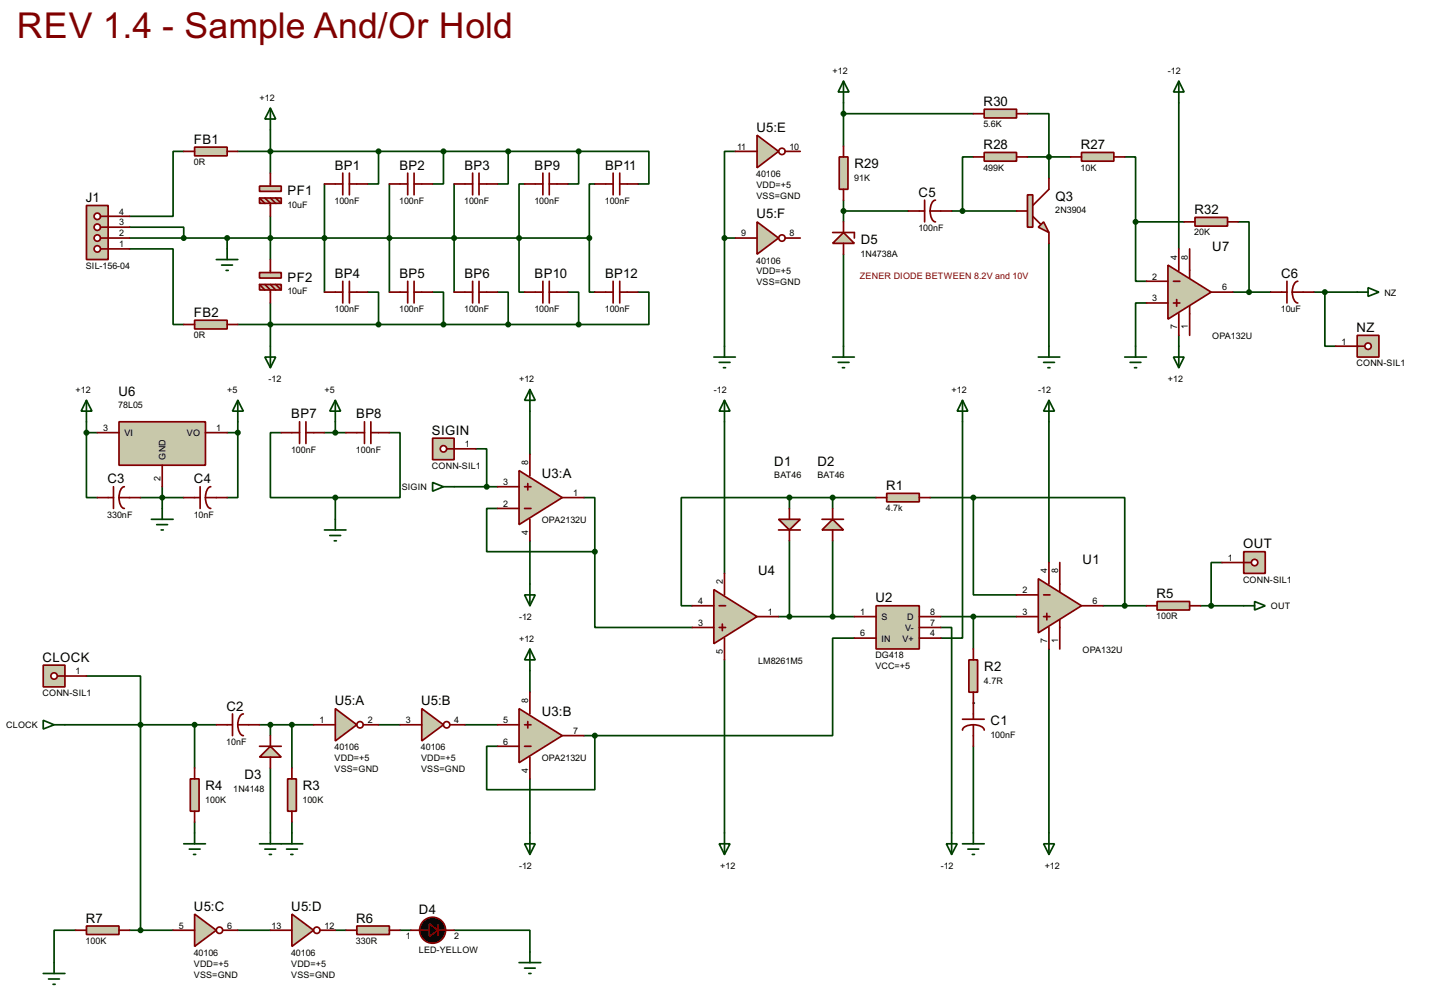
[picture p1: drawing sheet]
<svg xmlns="http://www.w3.org/2000/svg" width="338mm" height="234mm" viewBox="0 0 338 234" stroke-linecap="round" stroke-linejoin="round" font-family="sans-serif">
<path d="M205.8 116.9h-10.2v2.5" fill="none" stroke="#004000" stroke-width=".4"/>
<circle cx="228.6" cy="165.1" r=".2" fill="#004000"/>
<g fill="none" stroke="#004000" stroke-width=".4">
<path d="M43.2 35.6h-2.5v15.2h-10.2M55.9 35.6h80M63.5 30.5v10.2M88.9 35.6v7.6h-2.5M104.2 35.6v7.6h-2.6M119.4 35.6v7.6h-2.5M135.9 35.6v7.6h-2.5M135.9 35.6h16.5v7.6h-2.5M172.7 35.6h-2.5v20.3M198.1 24.2v10.1M198.1 26.7h30.5M228.6 36.9h-2.5v12.7"/>
<path d="M241.3 26.7h5.1v15.2M241.3 36.9h10.2M264.2 36.9h2.5v15.2M276.9 24.2v34.3M30.5 58.5h10.2v17.7h2.5M30.5 53.4h12.7v2.5M30.5 55.9h107.9M53.4 55.9v2.6M63.5 50.8v10.2M76.2 43.2v25.4M91.5 43.2v25.4M106.7 43.2v25.4"/>
<path d="M123.2 43.2h-1.3v25.4h1.3M138.4 55.9v12.7h1.3M139.7 43.2h-1.3v12.7M170.2 55.9h2.5M170.2 55.9v25.4M198.1 49.6h15.3M198.1 47v5.1M198.1 59.7v21.6M223.5 49.6h15.3M246.4 57.2v24.1M266.7 52.1v14h2.6M266.7 52.1h11.4"/>
<path d="M290.8 52.1h2.6v16.5M55.9 76.2h80M63.5 71.2v10.1M86.4 68.6h2.5v7.6M101.6 68.6h2.6v7.6M116.9 68.6h2.5v7.6M133.4 68.6h2.5v7.6M149.9 68.6h2.5v7.6h-16.5M269.3 71.2h-2.6v10.1M276.9 78.8v2.5M289.6 68.6h8.9M308.6 68.6h10.2"/>
<path d="M311.2 68.6v12.7h2.5M20.3 99.1v2.5M55.9 99.1v2.5M78.8 99.1v2.5M124.5 96.6v10.1M170.2 99.1v35.6M226.1 99.1v50.8h-5.1M246.4 99.1v33M20.3 101.6v15.3h2.6M20.3 101.6h2.6M33 116.9h10.2M38.1 114.3v5.1"/>
<path d="M53.4 101.6h2.5M55.9 101.6v15.3h-2.5M66.1 101.6h-2.6v15.3h15.3M76.2 101.6h5.1M78.8 116.9v5.1M91.5 101.6h2.5v15.3h-15.2M106.7 114.3h10.2M111.8 105.4h2.5v8.9M116.9 119.4h-2.6v10.2h25.4M137.2 116.9h2.5v12.7M185.4 116.9h-25.4v25.4h2.6M185.4 116.9h10.2"/>
<path d="M185.4 116.9v2.5M218.5 116.9h10.1M228.6 116.9h35.6v25.4M228.6 116.9v22.8h10.2M124.5 127v10.2M139.7 129.6v17.8h22.9M185.4 127v17.8M195.6 127v17.8M287 132.1h-2.5v10.2M20.3 158.8h12.7v59.7M124.5 157.5v5.1M170.2 155v40.6"/>
<path d="M182.9 144.8h17.8M200.7 149.9h-5.1v22.9h-55.9M221 147.4h2.5v48.2M221 144.8h17.8M228.6 144.8v7.6M246.4 152.4v43.2M259.1 142.3h10.2M282 142.3h10.1M15.3 170.2h35.5M45.7 170.2v10.2M61 170.2h12.7M63.5 170.2v2.6"/>
<path d="M68.6 170.2v10.2M88.9 170.2h5.1M109.2 170.2h7.7M137.2 172.8h2.5M139.7 172.8v12.7h-25.4v-10.2h2.6M228.6 175.3v20.3M45.7 193.1v2.5M63.5 180.4v15.2M68.6 193.1v2.5M124.5 182.9v12.7M17.8 218.5h-5.1v7.6M30.5 218.5h10.2"/>
<path d="M55.9 218.5h7.6M78.8 218.5h2.5M94 218.5h2.5M106.7 218.5h17.8v5.1"/>
</g>
<path d="M205.8 142.3h10.1v10.1h-10.1z" fill="#c8c8aa" stroke="#800000" stroke-width=".4"/>
<path d="M200.7 144.8h5.1M200.7 149.9h5.1M215.9 144.8h5.1M215.9 149.9h5.1M215.9 147.4h5.1" fill="none" stroke="#800000" stroke-width=".4"/>
<path d="M182.9 122h5.1l-2.6 2.5z" fill="#c8c8aa" stroke="#800000" stroke-width=".4"/>
<path d="M185.4 119.4v2.6M182.9 124.5h5.1M185.4 124.5v2.5" fill="none" stroke="#800000" stroke-width=".4"/>
<path d="M195.6 122l2.5 2.5h-5z" fill="#c8c8aa" stroke="#800000" stroke-width=".4"/>
<path d="M195.6 119.4v2.6M193.1 122h5M195.6 124.5v2.5" fill="none" stroke="#800000" stroke-width=".4"/>
<path d="M208.3 115.9h7.6v2h-7.6z" fill="#c8c8aa" stroke="#800000" stroke-width=".4"/>
<path d="M205.8 116.9h2.5M215.9 116.9h2.6" fill="none" stroke="#800000" stroke-width=".4"/>
<circle cx="195.5" cy="116.9" r=".5" fill="#004000" stroke="#004000" stroke-width=".4"/>
<path d="M227.6 155h2v7.6h-2z" fill="#c8c8aa" stroke="#800000" stroke-width=".4"/>
<path d="M228.6 152.4v2.6M226.1 168.9h5.1M228.6 170.2h-.6a2.03 2.03 0 0 0-1.9 1.3M228.6 170.2h.6a2.08 2.08 0 0 1 2 1.3M228.6 162.6v6.3M228.6 170.2v5.1" fill="none" stroke="#800000" stroke-width=".4"/>
<g fill="none" stroke="#004000" stroke-width=".4">
<path d="M170.2 94l1.3 2.6h-2.6zM170.2 94v5.1M226.1 94l1.2 2.6h-2.5zM226.1 94v5.1M246.4 94l1.3 2.6h-2.6zM246.4 94v5.1M168.9 198.2h2.6l-1.3 2.5zM170.2 195.6v5.1M222.3 198.2h2.5l-1.3 2.5zM223.5 195.6v5.1M226.1 198.2h5.1M227.3 199.4h2.6"/>
<path d="M228.6 195.6v2.6M245.1 198.2h2.6l-1.3 2.5zM246.4 195.6v5.1M228.4 200.7h.5"/>
</g>
<circle cx="195.5" cy="144.8" r=".5" fill="#004000" stroke="#004000" stroke-width=".4"/>
<path d="M121.9 110.5l10.2 6.4-10.2 6.3z" fill="#c8c8aa" stroke="#800000" stroke-width=".4"/>
<path d="M116.9 119.4h5M116.9 114.3h5M123.2 119.4h1.5M123.2 114.3h1.5M124 113.6v1.5M124.5 106.7v5.1M132.1 116.9h5.1M124.5 122v5" fill="none" stroke="#800000" stroke-width=".4"/>
<path d="M101.6 113.3l2.6 1-2.6 1.1zM104.2 114.3h2.5" fill="none" stroke="#004000" stroke-width=".4"/>
<path d="M121.9 166.4l10.2 6.4-10.2 6.3z" fill="#c8c8aa" stroke="#800000" stroke-width=".4"/>
<g fill="none" stroke="#800000" stroke-width=".4">
<path d="M50.8 170.2h3.8M54.6 167.7v5.1M55.9 170.2a2.37 2.37 0 0 0 1.3 2.6M55.9 170.2h5.1M57.2 167.7a2.33 2.33 0 0 0-1.3 2.5M116.9 175.3h5M116.9 170.2h5M123.2 175.3h1.5M123.2 170.2h1.5M124 169.5v1.5M124.5 162.6v5.1M124.5 177.8v5.1"/>
<path d="M132.1 172.8h5.1"/>
</g>
<circle cx="139.7" cy="172.8" r=".5" fill="#004000" stroke="#004000" stroke-width=".4"/>
<path d="M124.5 91.5l1.2 2.5h-2.5zM124.5 91.5v5.1M123.2 139.7h2.5l-1.2 2.6zM124.5 137.2v5.1M124.5 152.4l1.2 2.6h-2.5zM124.5 152.4v5.1M123.2 198.2h2.5l-1.2 2.5zM124.5 195.6v5.1" fill="none" stroke="#004000" stroke-width=".4"/>
<path d="M67.6 182.9h2v7.6h-2z" fill="#c8c8aa" stroke="#800000" stroke-width=".4"/>
<path d="M68.6 180.4v2.5M68.6 190.5v2.6" fill="none" stroke="#800000" stroke-width=".4"/>
<path d="M44.7 182.9h2.1v7.6h-2.1z" fill="#c8c8aa" stroke="#800000" stroke-width=".4"/>
<path d="M45.7 180.4v2.5M45.7 190.5v2.6" fill="none" stroke="#800000" stroke-width=".4"/>
<g fill="#004000" stroke="#004000" stroke-width=".4">
<circle cx="68.5" cy="170.2" r=".5"/>
<circle cx="45.7" cy="170.2" r=".5"/>
</g>
<g fill="none" stroke="#004000" stroke-width=".4">
<path d="M10.2 169.2l2.5 1-2.5 1zM12.7 170.2h2.6M43.2 198.2h5.1M44.5 199.4h2.5M45.7 195.6v2.6M61 198.2h10.1M62.2 199.4h2.6M63.5 195.6v2.6M67.3 199.4h2.6M68.6 195.6v2.6M45.5 200.7h.5M63.3 200.7h.5"/>
<path d="M68.3 200.7h.5"/>
</g>
<path d="M271.8 141.3h7.6v2h-7.6z" fill="#c8c8aa" stroke="#800000" stroke-width=".4"/>
<path d="M269.3 142.3h2.5M279.4 142.3h2.6" fill="none" stroke="#800000" stroke-width=".4"/>
<path d="M292.1 142.3h2.6M294.7 141.3l2.5 1-2.5 1z" fill="none" stroke="#004000" stroke-width=".4"/>
<path d="M78.8 166.4l5 3.8-5 3.8z" fill="#c8c8aa" stroke="#800000" stroke-width=".4"/>
<g fill="none" stroke="#800000" stroke-width=".4">
<path d="M73.7 170.2h5.1M85.4 170.2h3.5"/>
<circle cx="84.5" cy="170.2" r=".75"/>
</g>
<path d="M99.1 166.4l5.1 3.8-5.1 3.8z" fill="#c8c8aa" stroke="#800000" stroke-width=".4"/>
<g fill="none" stroke="#800000" stroke-width=".4">
<path d="M94 170.2h5.1M105.7 170.2h3.5"/>
<circle cx="104.9" cy="170.2" r=".75"/>
</g>
<path d="M28 99.1h20.3v10.2h-20.3z" fill="#c8c8aa" stroke="#800000" stroke-width=".4"/>
<g fill="none" stroke="#800000" stroke-width=".4">
<path d="M70.4 99.1v5.1M71.9 99.1v5.1M22.9 101.6h5.1M22.9 116.9h3.8M26.7 114.3v5.1M28 116.9v.6a2.08 2.08 0 0 0 1.2 1.9M28 116.9h5M29.2 114.3a2.35 2.35 0 0 0-1.2 2.6M38.1 109.3v5M43.2 116.9h3.8M47 114.3v5.1M48.3 116.9v.6a2.08 2.08 0 0 0 1.2 1.9"/>
<path d="M48.3 101.6h5.1M48.3 116.9h5.1M49.5 114.3a2.35 2.35 0 0 0-1.2 2.6M66.1 101.6h4.3M71.9 101.6h4.3"/>
</g>
<g fill="none" stroke="#004000" stroke-width=".4">
<path d="M63.5 25.4l1.3 2.6h-2.6zM63.5 25.4v5.1M53.4 58.5v2.5M50.8 61h5.1M52.1 62.3h2.5M53.1 63.5h.5M20.3 94l1.3 2.6h-2.5zM20.3 94v5.1M55.9 94l1.3 2.6h-2.6zM55.9 94v5.1M62.2 83.9h2.6l-1.3 2.5zM63.5 81.3v5.1"/>
<path d="M78.8 94l1.2 2.6h-2.5zM78.8 94v5.1M38.1 119.4v2.6M35.6 122h5.1M36.8 123.2h2.6M37.9 124.5h.5M76.2 124.5h5.1M77.5 125.8h2.5M78.5 127h.5M78.8 122v2.5"/>
</g>
<g fill="#004000" stroke="#004000" stroke-width=".4">
<circle cx="20.3" cy="101.6" r=".5"/>
<circle cx="38.1" cy="116.9" r=".5"/>
<circle cx="55.8" cy="101.6" r=".5"/>
</g>
<path d="M45.7 34.6h7.7v2h-7.7z" fill="#c8c8aa" stroke="#800000" stroke-width=".4"/>
<path d="M43.2 35.6h2.5M53.4 35.6h2.5" fill="none" stroke="#800000" stroke-width=".4"/>
<path d="M45.7 75.2h7.7v2.1h-7.7z" fill="#c8c8aa" stroke="#800000" stroke-width=".4"/>
<path d="M43.2 76.2h2.5M53.4 76.2h2.5" fill="none" stroke="#800000" stroke-width=".4"/>
<path d="M20.3 48.3h5.1v12.7h-5.1z" fill="#c8c8aa" stroke="#800000" stroke-width=".4"/>
<path d="M23.6 58.5h1.8" fill="none" stroke="#800000" stroke-width=".4"/>
<circle cx="22.8" cy="55.9" r=".75" fill="#feffff" stroke="#800000" stroke-width=".4"/>
<path d="M23.6 55.9h1.8" fill="none" stroke="#800000" stroke-width=".4"/>
<circle cx="22.8" cy="53.4" r=".75" fill="#feffff" stroke="#800000" stroke-width=".4"/>
<path d="M23.6 53.4h1.8" fill="none" stroke="#800000" stroke-width=".4"/>
<circle cx="22.8" cy="50.8" r=".75" fill="#feffff" stroke="#800000" stroke-width=".4"/>
<path d="M23.6 50.8h1.8" fill="none" stroke="#800000" stroke-width=".4"/>
<circle cx="22.8" cy="58.5" r=".75" fill="#feffff" stroke="#800000" stroke-width=".4"/>
<path d="M25.4 58.5h5.1M25.4 55.9h5.1M25.4 53.4h5.1M25.4 50.8h5.1" fill="none" stroke="#800000" stroke-width=".4"/>
<circle cx="43.1" cy="55.9" r=".5" fill="#004000" stroke="#004000" stroke-width=".4"/>
<g fill="#c8c8aa" stroke="#800000" stroke-width=".4">
<path d="M61 43.7h5.1v1.3h-5.1z"/>
<path d="M61 46.5h5.1v1.3h-5.1z"/>
</g>
<path d="M61 46.5l1.2 1.3M62.2 46.5l1.3 1.3v3M63.5 40.7v3M63.5 46.5l1.3 1.3M64.8 46.5l1.3 1.3" fill="none" stroke="#800000" stroke-width=".4"/>
<g fill="#004000" stroke="#004000" stroke-width=".4">
<circle cx="63.5" cy="35.6" r=".5"/>
<circle cx="63.5" cy="55.9" r=".5"/>
</g>
<g fill="#c8c8aa" stroke="#800000" stroke-width=".4">
<path d="M61 64h5.1v1.3h-5.1z"/>
<path d="M61 66.8h5.1v1.3h-5.1z"/>
</g>
<g fill="none" stroke="#800000" stroke-width=".4">
<path d="M76.2 43.2h4.3M80.5 40.7v5.1M82.1 40.7v5.1M82.1 43.2h4.3M91.5 43.2h4.3M95.8 40.7v5.1M97.3 43.2h4.3M97.3 40.7v5.1M106.7 43.2h4.3M111 40.7v5.1M112.5 43.2h4.4M112.5 40.7v5.1"/>
<path d="M61 66.8l1.2 1.3M62.2 66.8l1.3 1.3v3.1M63.5 61v3M63.5 66.8l1.3 1.3M64.8 66.8l1.3 1.3M76.2 68.6h4.3M80.5 66.1v5.1M82.1 66.1v5.1M82.1 68.6h4.3M91.5 68.6h4.3M95.8 66.1v5.1M97.3 66.1v5.1"/>
<path d="M97.3 68.6h4.3M106.7 68.6h4.3M111 66.1v5.1M112.5 66.1v5.1M112.5 68.6h4.4"/>
</g>
<g fill="#004000" stroke="#004000" stroke-width=".4">
<circle cx="63.5" cy="76.2" r=".5"/>
<circle cx="106.6" cy="55.9" r=".5"/>
<circle cx="91.4" cy="55.9" r=".5"/>
<circle cx="76.2" cy="55.9" r=".5"/>
<circle cx="88.9" cy="35.6" r=".5"/>
<circle cx="104.1" cy="35.6" r=".5"/>
<circle cx="119.3" cy="35.6" r=".5"/>
<circle cx="104.1" cy="76.2" r=".5"/>
<circle cx="119.3" cy="76.2" r=".5"/>
<circle cx="88.9" cy="76.2" r=".5"/>
<circle cx="53.3" cy="55.9" r=".5"/>
</g>
<path d="M45.7 214.7l5.1 3.8-5.1 3.8z" fill="#c8c8aa" stroke="#800000" stroke-width=".4"/>
<g fill="none" stroke="#800000" stroke-width=".4">
<path d="M40.7 218.5h5M52.3 218.5h3.6"/>
<circle cx="51.5" cy="218.5" r=".75"/>
</g>
<circle cx="33" cy="170.2" r=".5" fill="#004000" stroke="#004000" stroke-width=".4"/>
<path d="M68.6 214.7l5.1 3.8-5.1 3.8z" fill="#c8c8aa" stroke="#800000" stroke-width=".4"/>
<g fill="none" stroke="#800000" stroke-width=".4">
<path d="M63.5 218.5h5.1M75.2 218.5h3.6M96.5 218.5h4.4M102.9 218.5h3.8M102.9 217.2v2.5"/>
<circle cx="74.4" cy="218.5" r=".75"/>
</g>
<g fill="#000" stroke="#800000" stroke-width=".4">
<path d="M100.9 217l2 1.5-2 1.5z"/>
<circle cx="101.6" cy="218.5" r="3.1"/>
</g>
<path d="M121.9 226.1h5.1M123.2 227.4h2.5M124.2 228.6h.5M124.5 223.6v2.5" fill="none" stroke="#004000" stroke-width=".4"/>
<path d="M83.8 217.5h7.7v2h-7.7z" fill="#c8c8aa" stroke="#800000" stroke-width=".4"/>
<path d="M81.3 218.5h2.5M91.5 218.5h2.5" fill="none" stroke="#800000" stroke-width=".4"/>
<path d="M20.3 217.5h7.7v2h-7.7z" fill="#c8c8aa" stroke="#800000" stroke-width=".4"/>
<path d="M17.8 218.5h2.5M28 218.5h2.5" fill="none" stroke="#800000" stroke-width=".4"/>
<circle cx="33" cy="218.5" r=".5" fill="#004000" stroke="#004000" stroke-width=".4"/>
<path d="M10.2 228.6h5.1M11.4 229.9h2.6M12.5 231.2h.5M12.7 226.1v2.5" fill="none" stroke="#004000" stroke-width=".4"/>
<path d="M177.8 31.8l5.1 3.8-5.1 3.8z" fill="#c8c8aa" stroke="#800000" stroke-width=".4"/>
<g fill="none" stroke="#800000" stroke-width=".4">
<path d="M172.7 35.6h5.1M184.4 35.6h3.6"/>
<circle cx="183.6" cy="35.6" r=".75"/>
</g>
<path d="M177.8 52.1l5.1 3.8-5.1 3.8z" fill="#c8c8aa" stroke="#800000" stroke-width=".4"/>
<g fill="none" stroke="#800000" stroke-width=".4">
<path d="M172.7 55.9h5.1M184.4 55.9h3.6"/>
<circle cx="183.6" cy="55.9" r=".75"/>
</g>
<path d="M167.7 83.9h5M168.9 85.1h2.6M169.9 86.4h.5M170.2 81.3v2.6" fill="none" stroke="#004000" stroke-width=".4"/>
<circle cx="170.1" cy="55.9" r=".5" fill="#004000" stroke="#004000" stroke-width=".4"/>
<path d="M167.7 138.5l10.1 6.3-10.1 6.4z" fill="#c8c8aa" stroke="#800000" stroke-width=".4"/>
<path d="M170.2 134.7v5M162.6 142.3h5.1M162.6 147.4h5.1M168.9 142.3h1.5M168.9 147.4h1.5M169.7 146.6v1.5M170.2 149.9v5.1M177.8 144.8h5.1" fill="none" stroke="#800000" stroke-width=".4"/>
<g fill="#004000" stroke="#004000" stroke-width=".4">
<circle cx="185.4" cy="144.8" r=".5"/>
<circle cx="185.4" cy="116.9" r=".5"/>
<circle cx="139.7" cy="129.6" r=".5"/>
</g>
<path d="M243.9 135.9l10.1 6.4-10.1 6.3z" fill="#c8c8aa" stroke="#800000" stroke-width=".4"/>
<path d="M238.8 139.7h5.1M245.1 139.7h1.5M246.4 132.1v5.1M248.9 132.1v6.9M238.8 144.8h5.1M245.1 144.8h1.5M245.9 144.1v1.5M246.4 147.4v5M248.9 145.6v6.8M254 142.3h5.1" fill="none" stroke="#800000" stroke-width=".4"/>
<g fill="#004000" stroke="#004000" stroke-width=".4">
<circle cx="264.1" cy="142.3" r=".5"/>
<circle cx="228.6" cy="144.8" r=".5"/>
<circle cx="228.6" cy="116.9" r=".5"/>
</g>
<path d="M61 177.8l2.5-2.5 2.6 2.5z" fill="#c8c8aa" stroke="#800000" stroke-width=".4"/>
<g fill="none" stroke="#800000" stroke-width=".4">
<path d="M123.2 43.2h4.3M127.5 40.7v5.1M129 40.7v5.1M129 43.2h4.4M139.7 43.2h4.3M144 40.7v5.1M145.6 43.2h4.3M145.6 40.7v5.1M213.4 49.6h3.8M217.2 47v5.1M218.5 49.6v.6a2.08 2.08 0 0 0 1.2 1.9M218.5 49.6h5"/>
<path d="M219.7 47a2.31 2.31 0 0 0-1.2 2.6M123.2 68.6h4.3M127.5 66.1v5.1M129 66.1v5.1M129 68.6h4.4M139.7 68.6h4.3M144 66.1v5.1M145.6 68.6h4.3M145.6 66.1v5.1M85.6 99.1v5.1M87.1 99.1v5.1M81.3 101.6h4.3"/>
<path d="M87.1 101.6h4.4M61 175.3h5.1M63.5 172.8v2.5M63.5 177.8v2.6"/>
</g>
<g fill="#004000" stroke="#004000" stroke-width=".4">
<circle cx="63.5" cy="170.2" r=".5"/>
<circle cx="78.7" cy="101.6" r=".5"/>
<circle cx="78.7" cy="116.9" r=".5"/>
<circle cx="121.9" cy="55.9" r=".5"/>
<circle cx="135.9" cy="35.6" r=".5"/>
<circle cx="138.4" cy="55.9" r=".5"/>
<circle cx="135.9" cy="76.2" r=".5"/>
</g>
<path d="M198.1 19.1l1.3 2.5h-2.5zM198.1 19.1v5.1M243.9 83.9h5M245.1 85.1h2.6M246.1 86.4h.5M246.4 81.3v2.6" fill="none" stroke="#004000" stroke-width=".4"/>
<path d="M231.2 35.8h7.6v2.1h-7.6z" fill="#c8c8aa" stroke="#800000" stroke-width=".4"/>
<path d="M228.6 36.9h2.6M238.8 36.9h2.5M298.5 68.6h3.8M302.3 66.1v5.1M303.5 68.6a2.37 2.37 0 0 0 1.3 2.6M303.5 68.6h5.1M304.8 66.1a2.33 2.33 0 0 0-1.3 2.5" fill="none" stroke="#800000" stroke-width=".4"/>
<circle cx="246.3" cy="36.9" r=".5" fill="#004000" stroke="#004000" stroke-width=".4"/>
<path d="M318.8 68.6h2.5M321.3 67.6l2.6 1-2.6 1z" fill="none" stroke="#004000" stroke-width=".4"/>
<path d="M197.1 36.9h2.1v7.6h-2.1z" fill="#c8c8aa" stroke="#800000" stroke-width=".4"/>
<path d="M198.1 34.3v2.6M198.1 44.5v2.5" fill="none" stroke="#800000" stroke-width=".4"/>
<path d="M231.2 25.7h7.6v2h-7.6z" fill="#c8c8aa" stroke="#800000" stroke-width=".4"/>
<path d="M228.6 26.7h2.6M238.8 26.7h2.5" fill="none" stroke="#800000" stroke-width=".4"/>
<path d="M243.9 53.4l1.2-1.3 1.3 2.5z" fill="#c8c8aa" stroke="#800000" stroke-width=".4"/>
<path d="M241.3 45.8h1.3v7.6h-1.3z" fill="#c8c8aa" stroke="#800000" stroke-width=".4"/>
<path d="M238.8 49.6h2.5M242.6 50.8l1.8 1.8M246.4 41.9v2.6l-3.8 3.8M246.4 54.6v2.6" fill="none" stroke="#800000" stroke-width=".4"/>
<circle cx="226" cy="49.6" r=".5" fill="#004000" stroke="#004000" stroke-width=".4"/>
<path d="M195.6 83.9h5.1M196.9 85.1h2.5M197.9 86.4h.5M198.1 81.3v2.6" fill="none" stroke="#004000" stroke-width=".4"/>
<path d="M195.6 57.2l2.5-2.6 2.6 2.6z" fill="#c8c8aa" stroke="#800000" stroke-width=".4"/>
<path d="M195.6 54.6h5.1v1.3M198.1 52.1v2.5M198.1 57.2v2.5" fill="none" stroke="#800000" stroke-width=".4"/>
<g fill="#004000" stroke="#004000" stroke-width=".4">
<circle cx="198.1" cy="49.6" r=".5"/>
<circle cx="198.1" cy="26.7" r=".5"/>
</g>
<path d="M254 35.8h7.6v2.1h-7.6z" fill="#c8c8aa" stroke="#800000" stroke-width=".4"/>
<path d="M251.5 36.9h2.5M261.6 36.9h2.6" fill="none" stroke="#800000" stroke-width=".4"/>
<path d="M264.2 83.9h5.1M265.4 85.1h2.6M266.5 86.4h.5M266.7 81.3v2.6" fill="none" stroke="#004000" stroke-width=".4"/>
<path d="M280.7 51.1h7.6v2h-7.6z" fill="#c8c8aa" stroke="#800000" stroke-width=".4"/>
<path d="M278.1 52.1h2.6M288.3 52.1h2.5" fill="none" stroke="#800000" stroke-width=".4"/>
<path d="M276.9 19.1l1.2 2.5h-2.5zM276.9 19.1v5.1M275.6 83.9h2.5l-1.2 2.5zM276.9 81.3v5.1" fill="none" stroke="#004000" stroke-width=".4"/>
<path d="M318.8 78.8h5.1v5.1h-5.1z" fill="#c8c8aa" stroke="#800000" stroke-width=".4"/>
<path d="M318.8 81.3h1.8" fill="none" stroke="#800000" stroke-width=".4"/>
<circle cx="321.3" cy="81.3" r=".75" fill="#feffff" stroke="#800000" stroke-width=".4"/>
<path d="M313.7 81.3h5.1" fill="none" stroke="#800000" stroke-width=".4"/>
<circle cx="311.1" cy="68.6" r=".5" fill="#004000" stroke="#004000" stroke-width=".4"/>
<path d="M10.2 156.2h5.1v5.1h-5.1z" fill="#c8c8aa" stroke="#800000" stroke-width=".4"/>
<path d="M13.5 158.8h1.8" fill="none" stroke="#800000" stroke-width=".4"/>
<circle cx="12.7" cy="158.8" r=".75" fill="#feffff" stroke="#800000" stroke-width=".4"/>
<path d="M15.3 158.8h5" fill="none" stroke="#800000" stroke-width=".4"/>
<path d="M101.6 102.9h5.1v5.1h-5.1z" fill="#c8c8aa" stroke="#800000" stroke-width=".4"/>
<path d="M104.9 105.4h1.8" fill="none" stroke="#800000" stroke-width=".4"/>
<circle cx="104.1" cy="105.4" r=".75" fill="#feffff" stroke="#800000" stroke-width=".4"/>
<path d="M106.7 105.4h5.1" fill="none" stroke="#800000" stroke-width=".4"/>
<circle cx="114.3" cy="114.3" r=".5" fill="#004000" stroke="#004000" stroke-width=".4"/>
<path d="M292.1 129.6h5.1v5.1h-5.1z" fill="#c8c8aa" stroke="#800000" stroke-width=".4"/>
<path d="M292.1 132.1h1.8" fill="none" stroke="#800000" stroke-width=".4"/>
<circle cx="294.6" cy="132.1" r=".75" fill="#feffff" stroke="#800000" stroke-width=".4"/>
<path d="M287 132.1h5.1" fill="none" stroke="#800000" stroke-width=".4"/>
<circle cx="284.4" cy="142.3" r=".5" fill="#004000" stroke="#004000" stroke-width=".4"/>
<path d="M274.3 62.3l10.2 6.3-10.2 6.4z" fill="#c8c8aa" stroke="#800000" stroke-width=".4"/>
<path d="M276.9 58.5v5M279.4 58.5v6.8M269.3 66.1h5M269.3 71.2h5M275.6 66.1h1.5M275.6 71.2h1.5M276.4 70.4v1.5M276.9 73.7v5.1M279.4 71.9v6.9M284.5 68.6h5.1" fill="none" stroke="#800000" stroke-width=".4"/>
<g fill="#004000" stroke="#004000" stroke-width=".4">
<circle cx="266.7" cy="52.1" r=".5"/>
<circle cx="293.3" cy="68.6" r=".5"/>
</g>
<text font-size="9.4" fill="#800000" x="3.9" y="8.9">REV 1.4 - Sample And/Or Hold</text>
<g font-size="3.5">
<text x="231" y="24.8">R30</text>
<text x="45.6" y="33.8">FB1</text>
<text x="177.7" y="31">U5:E</text>
<text x="231" y="35">R28</text>
<text x="253.9" y="35">R27</text>
<text x="78.6" y="39.9">BP1</text>
<text x="93.8" y="39.9">BP2</text>
<text x="109.1" y="39.9">BP3</text>
<text x="125.6" y="39.9">BP9</text>
<text x="142.1" y="39.9">BP11</text>
<text x="200.7" y="39.5">R29</text>
<text x="20.2" y="47.4">J1</text>
<text x="67.6" y="45.9">PF1</text>
<text x="215.8" y="46.2">C5</text>
<text x="247.9" y="47.2">Q3</text>
<text x="177.7" y="51.3">U5:F</text>
<text x="280.5" y="50.2">R32</text>
<text x="202.2" y="57.3">D5</text>
<text x="284.7" y="58.9">U7</text>
<text x="78.6" y="65.3">BP4</text>
<text x="93.8" y="65.3">BP5</text>
<text x="109.1" y="65.3">BP6</text>
<text x="125.6" y="65.3">BP10</text>
<text x="142.1" y="65.3">BP12</text>
<text x="300.9" y="65.3">C6</text>
<text x="67.6" y="66.2">PF2</text>
<text x="45.6" y="74.4">FB2</text>
<text x="318.6" y="78">NZ</text>
<text x="27.8" y="92.9">U6</text>
<text x="68.4" y="98.2">BP7</text>
<text x="83.7" y="98.2">BP8</text>
<text x="101.5" y="102.1">SIGIN</text>
<text x="25.3" y="113.5">C3</text>
<text x="45.6" y="113.5">C4</text>
<text x="127.3" y="112.3">U3:A</text>
<text x="181.9" y="109.4">D1</text>
<text x="192" y="109.4">D2</text>
<text x="208.1" y="115.1">R1</text>
<text x="292" y="128.8">OUT</text>
<text x="178.1" y="135.1">U4</text>
<text x="254.3" y="132.6">U1</text>
<text x="205.6" y="141.5">U2</text>
<text x="271.6" y="140.5">R5</text>
<text x="10" y="155.4">CLOCK</text>
<text x="231.2" y="157.7">R2</text>
<text x="53.2" y="166.9">C2</text>
<text x="78.6" y="165.6">U5:A</text>
<text x="98.9" y="165.6">U5:B</text>
<text x="127.3" y="168.1">U3:B</text>
<text x="232.7" y="170.4">C1</text>
<text x="48.3" y="185.6">R4</text>
<text x="57.4" y="183.1">D3</text>
<text x="71.1" y="185.6">R3</text>
<text x="45.6" y="213.9">U5:C</text>
<text x="68.4" y="213.9">U5:D</text>
<text x="98.4" y="214.6">D4</text>
<text x="20.2" y="216.7">R7</text>
<text x="83.7" y="216.7">R6</text>
</g>
<g font-size="2.4">
<text x="195.6" y="17.3">+12</text>
<text x="274.3" y="17.3">-12</text>
<text x="61" y="23.6">+12</text>
<text x="231" y="29.9">5.6K</text>
<text x="173.1" y="35.2">11</text>
<text x="185.4" y="35.2">10</text>
<text x="45.5" y="38.8">0R</text>
<text x="177.6" y="41.6">40106</text>
<text x="231" y="40.1">499K</text>
<text x="253.8" y="40.1">10K</text>
<text x="78.6" y="48">100nF</text>
<text x="93.8" y="48">100nF</text>
<text x="109" y="48">100nF</text>
<text x="125.5" y="48">100nF</text>
<text x="142.1" y="48">100nF</text>
<text x="177.6" y="44.1">VDD=+5</text>
<text x="177.6" y="46.6">VSS=GND</text>
<text x="200.6" y="42.4">91K</text>
<text x="28" y="52.9">3</text>
<text x="28" y="50.4">4</text>
<text x="67.5" y="48.8">10uF</text>
<text x="247.9" y="50.1">2N3904</text>
<text x="28" y="58.1">1</text>
<text x="28" y="55.5">2</text>
<text x="174.1" y="55.5">9</text>
<text x="185.4" y="55.5">8</text>
<text x="215.7" y="54.3">100nF</text>
<text x="280.5" y="55.3">20K</text>
<text x="20.1" y="63.1">SIL-156-04</text>
<text x="177.6" y="61.9">40106</text>
<text x="177.6" y="64.5">VDD=+5</text>
<text x="202.1" y="60.3">1N4738A</text>
<text x="270.6" y="65.6">2</text>
<text x="276.5" y="61" transform="rotate(-90 276.5 61)">4</text>
<text x="279" y="61" transform="rotate(-90 279 61)">8</text>
<text x="67.5" y="69.1">10uF</text>
<text x="177.6" y="67">VSS=GND</text>
<text x="270.6" y="70.8">3</text>
<text x="287" y="68.2">6</text>
<text x="325.1" y="69.4">NZ</text>
<text x="78.6" y="73.4">100nF</text>
<text x="93.8" y="73.4">100nF</text>
<text x="109" y="73.4">100nF</text>
<text x="125.5" y="73.4">100nF</text>
<text x="142.1" y="73.4">100nF</text>
<text x="276.5" y="77.4" transform="rotate(-90 276.5 77.4)">7</text>
<text x="279" y="77.4" transform="rotate(-90 279 77.4)">1</text>
<text x="300.8" y="73.4">10uF</text>
<text x="45.5" y="79.5">0R</text>
<text x="284.7" y="79.7">OPA132U</text>
<text x="315.1" y="80.9">1</text>
<text x="63.1" y="89.7">-12</text>
<text x="121.9" y="89.7">+12</text>
<text x="274.3" y="89.7">+12</text>
<text x="318.6" y="86.1">CONN-SIL1</text>
<text x="17.8" y="92.3">+12</text>
<text x="27.8" y="95.8">78L05</text>
<text x="53.4" y="92.3">+5</text>
<text x="76.2" y="92.3">+5</text>
<text x="167.7" y="92.3">-12</text>
<text x="223.5" y="92.3">+12</text>
<text x="243.9" y="92.3">-12</text>
<text x="24.3" y="101.2">3</text>
<text x="50.8" y="101.2">1</text>
<text x="29.2" y="102.4">VI</text>
<text x="38.9" y="107.9" transform="rotate(-90 38.9 107.9)">GND</text>
<text x="43.9" y="102.4">VO</text>
<text x="68.4" y="106.4">100nF</text>
<text x="83.6" y="106.4">100nF</text>
<text x="109.2" y="105">1</text>
<text x="37.7" y="112.9" transform="rotate(-90 37.7 112.9)">2</text>
<text x="101.4" y="110.2">CONN-SIL1</text>
<text x="118.2" y="113.9">3</text>
<text x="124.1" y="109.3" transform="rotate(-90 124.1 109.3)">8</text>
<text x="181.8" y="112.3">BAT46</text>
<text x="192" y="112.3">BAT46</text>
<text x="94.3" y="115.1">SIGIN</text>
<text x="118.2" y="119">2</text>
<text x="134.6" y="116.5">1</text>
<text x="25.2" y="121.6">330nF</text>
<text x="45.5" y="121.6">10nF</text>
<text x="124.1" y="125.6" transform="rotate(-90 124.1 125.6)">4</text>
<text x="127.2" y="122.9">OPA2132U</text>
<text x="208.1" y="120.1">4.7k</text>
<text x="288.4" y="131.7">1</text>
<text x="169.8" y="137.2" transform="rotate(-90 169.8 137.2)">2</text>
<text x="246" y="134.7" transform="rotate(-90 246 134.7)">4</text>
<text x="248.5" y="134.6" transform="rotate(-90 248.5 134.6)">8</text>
<text x="291.9" y="136.9">CONN-SIL1</text>
<text x="164" y="141.9">4</text>
<text x="240.2" y="139.3">2</text>
<text x="256.6" y="141.9">6</text>
<text x="298.5" y="143.1">OUT</text>
<text x="121.9" y="145.6">-12</text>
<text x="164" y="147">3</text>
<text x="180.4" y="144.4">1</text>
<text x="202.1" y="144.4">1</text>
<text x="202.1" y="149.5">6</text>
<text x="207" y="145.6">S</text>
<text x="212.6" y="148.2">V-</text>
<text x="213.1" y="145.6">D</text>
<text x="218.5" y="144.4">8</text>
<text x="218.5" y="149.5">4</text>
<text x="218.5" y="147">7</text>
<text x="240.2" y="144.4">3</text>
<text x="271.6" y="145.5">100R</text>
<text x="121.9" y="150.7">+12</text>
<text x="169.8" y="153.6" transform="rotate(-90 169.8 153.6)">5</text>
<text x="178" y="155.9">LM8261M5</text>
<text x="205.6" y="154.6">DG418</text>
<text x="207" y="150.7">IN</text>
<text x="211.9" y="150.7">V+</text>
<text x="246" y="151" transform="rotate(-90 246 151)">7</text>
<text x="248.5" y="151" transform="rotate(-90 248.5 151)">1</text>
<text x="254.2" y="153.4">OPA132U</text>
<text x="17.8" y="158.4">1</text>
<text x="205.6" y="157.2">VCC=+5</text>
<text x="231.1" y="160.6">4.7R</text>
<text x="10" y="163.5">CONN-SIL1</text>
<text x="124.1" y="165.1" transform="rotate(-90 124.1 165.1)">8</text>
<text x="1.5" y="171">CLOCK</text>
<text x="75.1" y="169.8">1</text>
<text x="86.4" y="169.8">2</text>
<text x="95.4" y="169.8">3</text>
<text x="106.7" y="169.8">4</text>
<text x="118.2" y="169.8">5</text>
<text x="134.6" y="172.4">7</text>
<text x="232.6" y="173.3">100nF</text>
<text x="53.2" y="175">10nF</text>
<text x="78.6" y="176.2">40106</text>
<text x="78.6" y="178.8">VDD=+5</text>
<text x="98.9" y="176.2">40106</text>
<text x="98.9" y="178.8">VDD=+5</text>
<text x="118.2" y="174.9">6</text>
<text x="127.2" y="178.8">OPA2132U</text>
<text x="54.8" y="186">1N4148</text>
<text x="78.6" y="181.3">VSS=GND</text>
<text x="98.9" y="181.3">VSS=GND</text>
<text x="124.1" y="181.5" transform="rotate(-90 124.1 181.5)">4</text>
<text x="48.2" y="188.5">100K</text>
<text x="71.1" y="188.5">100K</text>
<text x="121.9" y="204">-12</text>
<text x="169.2" y="204">+12</text>
<text x="221" y="204">-12</text>
<text x="245.4" y="204">+12</text>
<text x="20.1" y="221.7">100K</text>
<text x="42" y="218.1">5</text>
<text x="53.4" y="218.1">6</text>
<text x="63.8" y="218.1">13</text>
<text x="76.2" y="218.1">12</text>
<text x="83.6" y="221.7">330R</text>
<text x="95.4" y="220.5">1</text>
<text x="106.7" y="220.5">2</text>
<text x="45.5" y="224.5">40106</text>
<text x="45.5" y="227">VDD=+5</text>
<text x="68.4" y="224.5">40106</text>
<text x="68.4" y="227">VDD=+5</text>
<text x="98.4" y="223.7">LED-YELLOW</text>
<text x="45.5" y="229.6">VSS=GND</text>
<text x="68.4" y="229.6">VSS=GND</text>
</g>
<text font-size="2.4" fill="#800000" x="201.9" y="65.5">ZENER DIODE BETWEEN 8.2V and 10V</text>
</svg>
